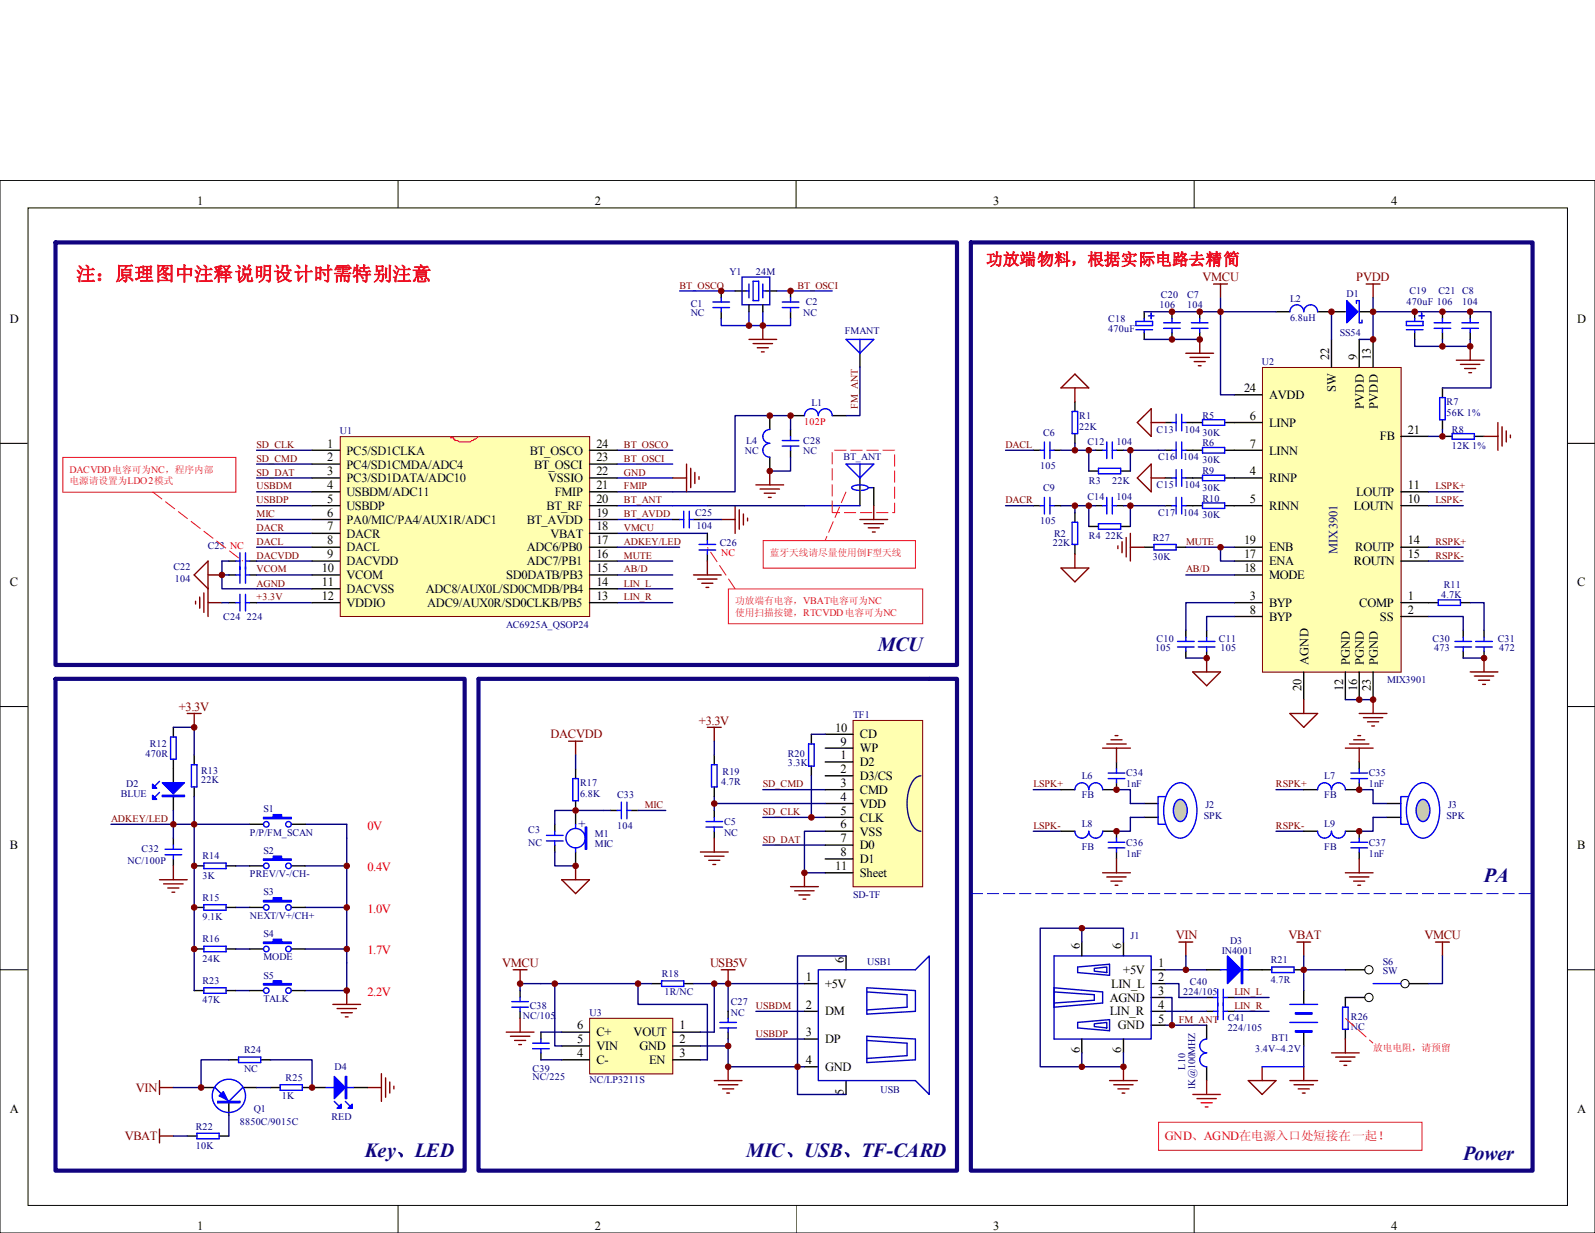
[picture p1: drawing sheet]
<svg xmlns="http://www.w3.org/2000/svg" width="279mm" height="216mm" viewBox="0 0 279 216" stroke-linecap="round" stroke-linejoin="round" font-family="sans-serif">
<g fill="none" stroke="#000" stroke-width=".18">
<path d="M0 31.6h279.4v184.3h-279.4zM4.9 36.4h269.7v174.7h-269.7zM69.7 31.5v4.9M139.5 31.5v4.9M209.2 31.5v4.9M0 77.6h4.9M274.5 77.6h4.9M0 123.7h4.9M274.5 123.7h4.9M0 169.8h4.9M274.5 169.8h4.9M69.7 211v4.9"/>
<path d="M139.5 211v4.9M209.2 211v4.9"/>
</g>
<path d="M123.9 127.4h2.4M125.1 127.4v2.4M138.5 155.3h4.8M139.2 156h3.4M139.9 156.7h2M140.7 157.4h.5M140.9 152.8v2.5" fill="none" stroke="#800000" stroke-width=".24"/>
<path d="M133.6 138.3h11M133.6 143.1h11M133.6 148h11M144.6 145.6h-3.7v7.2h3.7" fill="none" stroke="#000080" stroke-width=".24"/>
<path d="M149.5 126.2h12.1v29.1h-12.1z" fill="#ffffb0"/>
<path d="M149.4 126.2h12.2v29.1h-12.2z" fill="none" stroke="#800000" stroke-width=".18"/>
<g fill="none" stroke="#000" stroke-width=".24">
<path d="M40.1 98.2h1.2M43.7 98.2h1.2M40.1 100.7h1.2M43.7 100.7h1.2M100.8 134.6v1.7M125.1 132.2v1.7M125.1 137.8v1.7M142.1 128.6v1.7M142.1 134.1v1.7M144.6 128.6h4.8M144.6 135.8h4.8M144.6 138.3h4.8"/>
<path d="M144.6 131h4.8M144.6 133.4h4.8M97.2 144.3v1.3M97.2 148v1.2M100.8 140.2v4.1M100.8 149.2v2.4M106.9 141.9h1.2M110.5 141.9h1.3M125.1 141.9v1.2M125.1 145.6v1.2M144.6 148h4.8M144.6 140.7h4.8"/>
<path d="M144.6 143.1h4.8M144.6 145.6h4.8M144.6 150.4h4.8M144.6 152.8h4.8M200.4 140.7h2.5M200.4 143.1h2.5M211.4 177.1h1.2M215 177.1h1.2M47.4 190.4h1.7M53 190.4h4.1M62 190.4h2.4"/>
</g>
<path d="M161.3 135.8a2.14 2.14 0 0 0-1.7 1.5 8.3 8.3 0 0 0 .4 7.4l.8 .8 .5 .1" fill="none" stroke="#11037f" stroke-width=".24"/>
<path d="M125.1 139.5v1.2h19.5M142.1 128.6h2.5M142.1 135.8v7.3M181 138.3h4.9M97.2 149.2v2.4h3.6M106.9 141.9h-9.7v2.4M111.8 141.9h4.8M181 145.6h4.9" fill="none" stroke="#000080" stroke-width=".24"/>
<g fill="none" stroke="#00f" stroke-width=".24">
<path d="M41.3 98.2h.7M42 96.8v5.3M43 98.2h.7M43 96.8v5.3M41.3 100.7h.7M43 100.7h.7M100.3 136.3h1v3.9h-1zM124.6 133.9h1v3.9h-1zM141.6 130.3h1v3.8h-1zM204.1 139.5h-1.2v3.6M205.1 137.9a2.13 2.13 0 0 1 3.7 .6 7.1 7.1 0 0 1-.4 7.4 2.13 2.13 0 0 1-3.7-.6 7.1 7.1 0 0 1 .4-7.4zM95.7 147.3h2.9"/>
<path d="M95.7 146.3h2.9M97.2 145.6v.7M97.2 147.3v.7M100.8 144.3v.8M100.8 148.5v.7M108.1 141.9h.7M108.8 140.5v2.9M109.8 141.9h.7M109.8 140.5v2.9M123.7 143.9h2.9M123.7 144.8h2.9M125.1 143.1v.8"/>
<path d="M125.1 144.8v.8M212.6 177.1h.7M213.3 175.6v2.9M214.3 177.1h.7M214.3 175.6v2.9M49.1 189.9h3.9v1h-3.9zM57.1 190.4h4.9M58.6 192.9l.9 .9M60.5 192.9l1 .9"/>
<circle cx="100.8" cy="146.8" r="1.7"/>
</g>
<g fill="#00f" stroke="#00f" stroke-width=".24">
<path d="M58.6 188.5l1.9 1.9-1.9 2z"/>
<path d="M61 194.1l.7-.8v.8z"/>
<path d="M59 194.1l.8-.8v.8z"/>
<path d="M102.5 144.8h.3v3.9h-.3z" fill-rule="evenodd"/>
<path d="M60.5 188.5h.2v3.9h-.2z" fill-rule="evenodd"/>
</g>
<g fill="none" stroke="#800000" stroke-width=".24">
<path d="M99.6 129.8h2.4M100.8 129.8v2.4M98.4 154h4.9l-2.5 2.5zM100.8 151.6v2.4M122.7 149.2h4.9M123.4 149.9h3.4M124.2 150.6h1.9M124.9 151.4h.5M125.1 146.8v2.4M27.9 190.4h2.5M27.9 189.2v2.4M64.4 190.4h2.4"/>
<path d="M66.8 188v4.9M67.5 188.7v3.4M68.3 189.5v1.9M69 190.2v.5"/>
</g>
<path d="M9.7 42.4h157.9v74h-157.9zM170.1 42.4h98.4v162.6h-98.4zM9.7 118.9h71.7v86.1h-71.7zM83.8 118.9h83.8v86.1h-83.8z" fill="none" stroke="#11037f" stroke-width=".73"/>
<path d="M206 140.3a.96 .96 0 0 1 1-.3 .96 .96 0 0 1 .7 .8 2.5 2.5 0 0 1-.6 3 1.01 1.01 0 0 1-1.3-.7 2.8 2.8 0 0 1 .2-2.8z" fill-rule="evenodd" fill="#c0c0c0" stroke="#00f" stroke-width=".24"/>
<g fill="none" stroke="#00f" stroke-width=".24">
<path d="M124.9 52.9h2.9M124.9 53.9h2.9M126.3 52.2v.7M126.3 53.9v.7M130.7 50.9h.5M131.2 49.7v2.5M131.9 49.2h1v3.4h-1zM133.6 49.7v2.5M133.6 50.9h.5M137 52.9h2.9M137 53.9h2.9M138.5 52.2v.7"/>
<path d="M138.5 53.9v.7M148.2 59.4h4.9l-2.5 2.5zM150.6 59.4v2.5M225.9 54.6a1.22 1.22 0 0 1 1.3-1.2 1.22 1.22 0 0 1 1.2 1.2 1.21 1.21 0 0 1 1.2-1.2 1.21 1.21 0 0 1 1.2 1.2M134.8 75.2a1.21 1.21 0 0 0-1.2 1.2 1.21 1.21 0 0 0 1.2 1.2 1.21 1.21 0 0 0-1.2 1.2 1.21 1.21 0 0 0 1.2 1.3M137 78.1h2.9M137 77.1h2.9M138.5 76.4v.7M138.5 78.1v.7M140.9 72.8a1.21 1.21 0 0 1 1.2-1.2 1.21 1.21 0 0 1 1.2 1.2 1.22 1.22 0 0 1 1.3-1.2 1.22 1.22 0 0 1 1.2 1.2M119 91h.8M119.8 89.5v2.9"/>
<path d="M120.8 91h.7M120.8 89.5v2.9M122.4 95.3h3M122.4 96.3h3M123.9 94.6v.7M123.9 96.3v.7M148.2 81.3h4.9l-2.5 2.4zM150.4 85.9a1.26 1.26 0 0 1-1.2-.5 2.5 2.5 0 0 1 2.8-.2l.1 .2a1.28 1.28 0 0 1-1.2 .5M150.6 81.3v2.4M41.3 105.5h.7M42 104.1v2.9M43 105.5h.7"/>
<path d="M43 104.1v2.9M33.5 133.9h1v3.9h-1zM188.3 138.3a1.22 1.22 0 0 1 1.2-1.2 1.22 1.22 0 0 1 1.2 1.2 1.21 1.21 0 0 1 1.2-1.2 1.21 1.21 0 0 1 1.3 1.2M194.1 135.4h2.9M194.1 136.3h2.9M195.6 134.6v.8M195.6 136.3v.8M28.9 148.7h2.9M28.9 149.7h2.9M30.4 148v.7M30.4 149.7v.7M35.7 151.1h3.9v1h-3.9z"/>
<path d="M35.7 158.4h3.9v1h-3.9zM188.3 145.6a1.22 1.22 0 0 0 1.2 1.2 1.22 1.22 0 0 0 1.2-1.2 1.21 1.21 0 0 0 .9 1.1 1.21 1.21 0 0 0 1.3-.4l.3-.7M194.1 147.5h2.9M194.1 148.5h2.9M195.6 146.8v.7M195.6 148.5v.7M202.9 143.1v1.2h1.2M35.7 165.7h3.9v1h-3.9zM35.7 173h3.9v.9h-3.9zM213.8 169.8h4.9M222.8 169.3h3.9v1h-3.9zM225.9 179h4.9"/>
<path d="M225.9 175.9h4.9M235.2 176.4h1v3.8h-1zM240.5 172.2h4.9M34.5 198.4h3.9v1h-3.9zM37.7 190.4l2.4 2.5 2.4-2.5M38.1 192.9h3.9v.2h-3.9zM41.5 189.3a2.91 2.91 0 0 0-4.3 2.4 2.91 2.91 0 0 0 4 2.9 2.91 2.91 0 0 0 .8-4.9l-.4-.3M41.8 185.1h3.9v1h-3.9zM211.4 181.9a1.21 1.21 0 0 0-1.2 1.2 1.21 1.21 0 0 0 1.2 1.3 1.22 1.22 0 0 0-1.2 .8 1.22 1.22 0 0 0 .5 1.4l.7 .2M221.1 186.8h7.3"/>
<circle cx="46.6" cy="158.9" r=".49"/>
<circle cx="46.6" cy="144.3" r=".49"/>
<circle cx="46.6" cy="151.6" r=".49"/>
<circle cx="50.5" cy="158.9" r=".49"/>
<circle cx="50.5" cy="144.3" r=".49"/>
<circle cx="50.5" cy="151.6" r=".49"/>
<circle cx="46.6" cy="166.2" r=".49"/>
<circle cx="46.6" cy="173.4" r=".49"/>
<circle cx="50.5" cy="166.2" r=".49"/>
<circle cx="50.5" cy="173.4" r=".49"/>
</g>
<g fill="none" stroke="#800000" stroke-width=".24">
<path d="M131.2 59.4h4.9M133.6 57v2.4M131.9 60.2h3.4M132.7 60.9h1.9M133.4 61.6h.5M117.8 83.7h2.5M120.3 81.3v4.8M121 82v3.4M121.7 82.7v2M122.4 83.4v.5M123.9 98.2v2.5M126.3 91h2.5"/>
<path d="M128.8 88.5v4.9M129.5 89.3v3.4M130.2 90v1.9M131 90.7v.5M132.4 84.9h4.9M133.1 85.6h3.4M133.9 86.4h1.9M134.6 87.1h.5M134.8 82.5v2.4M150.6 91h4.9M151.4 91.7h3.4M152.1 92.4h1.9"/>
<path d="M152.8 93.2h.5M153.1 88.5v2.5M34.3 105.3v.5M35 104.6v1.9M35.7 103.8v3.4M36.4 103.1l-2.4-2.4 2.4-2.5v9.7M36.4 100.7h2.5M36.4 105.5h2.5M121.5 100.7h4.8M122.2 101.4h3.4M122.9 102.1h2M123.7 102.9h.5"/>
<path d="M32.8 124.9h2.4M34 124.9v2.5M193.2 131h4.8M193.9 130.3h3.4M194.6 129.5h2M195.3 128.8h.5M195.6 131v2.4M27.9 154h4.9M28.7 154.8h3.4M29.4 155.5h1.9M30.1 156.2h.5M30.4 151.6v2.4"/>
<path d="M193.2 152.8h4.8M193.9 153.6h3.4M194.6 154.3h2M195.3 155h.5M195.6 150.4v2.4M58.3 175.9h4.9M59 176.6h3.4M59.8 177.3h1.9M60.5 178.1h.5M60.7 173.5v2.4M126.3 169.8h2.5M127.6 169.8v2.4"/>
<path d="M206.5 165h2.4M207.7 165v2.4M227.2 165h2.4M228.4 165v2.4M251.5 165h2.4M252.7 165v2.4M27.9 197.7v2.4M27.9 198.9h2.5M125.1 189.2h4.9M125.9 189.9h3.4M126.6 190.7h1.9M127.3 191.4h.5"/>
<path d="M127.6 186.8v2.4M194.4 189.2h4.8M195.1 189.9h3.4M195.8 190.7h2M196.6 191.4h.4M196.8 186.8v2.4M218.7 189.2h4.8l-2.4 2.4zM221.1 186.8v2.4M225.9 189.2h4.9M226.7 189.9h3.4M227.4 190.7h2M228.1 191.4h.5"/>
<path d="M228.4 186.8v2.4M233.2 184.4h4.9M234 185.1h3.4M234.7 185.8h1.9M235.4 186.5h.5M235.7 181.9v2.5"/>
</g>
<g fill="none" stroke="#000080" stroke-width=".24">
<path d="M44.9 78.8h9.8M108.1 78.8h9.7M138.5 75.2v-2.4h-9.7v13.3h-20.7M150.6 64.3v8.5h-2.4M40.1 98.2h-1.2v4.9h15.8M44.9 93.4h9.8M44.9 98.2h9.8M44.9 81.3h9.8M44.9 83.7h9.8M44.9 86.1h9.8M44.9 88.5h9.8M44.9 91h9.8"/>
<path d="M44.9 95.8h9.8M108.1 93.4h15.8M108.1 98.2h9.7M138.5 80.1v2.4h-3.7M38.9 100.7h1.2M38.9 105.5h1.2M44.9 100.7h9.8M44.9 105.5h9.8M108.1 100.7h9.7M108.1 103.1h9.7M108.1 105.5h9.7M34 139.5v34"/>
<path d="M100.8 132.2v2.4M125.1 129.8v2.4M195.6 138.3h2.4v2.4h2.4M19.4 144.3h24.3M30.4 144.3v2.5M41.3 151.6h2.4M41.3 158.9h2.4M53.5 151.6h7.2M53.5 158.9h7.2M53.5 144.3h7.2v29.2h-7.2M125.1 140.7v1.2M200.4 143.1h-2.4v2.5h-2.4"/>
<path d="M41.3 166.2h2.4M41.3 173.5h2.4M53.5 166.2h7.2M127.6 172.2h13.3M132.4 177.1h8.5M148.2 167.4h-8.5v24.2h8.5M189.5 162.5v2.5M196.8 165v-2.5h-14.6v24.3h14.6v-2.4M204.1 174.7h1.2v4.8M204.1 172.2h2.4v2.5M204.1 177.1h7.3M204.1 169.8h7.3"/>
<path d="M204.1 179.5h7.3M207.7 167.4v2.4M216.2 177.1h6.1M228.4 169.8h7.3M228.4 167.4v6.1M252.7 167.4v4.8h-2.5M30.4 198.9h2.4M40.1 185.6h-4.9v4.8h-4.8M40.1 195.3v3.6M44.9 190.4h2.5M47.4 185.6h7.3v4.8M127.6 186.8h13.3"/>
<path d="M132.4 181.9h8.5M189.5 184.4v2.4M228.4 183.1v3.7"/>
</g>
<g fill="none" stroke="#000" stroke-width=".24">
<path d="M126.3 50.9v1.3M126.3 54.6v1.2M128.8 50.9h1.9M131.2 53.4v1.2M133.6 53.4v1.2M134.1 50.9h2M138.5 50.9v1.3M138.5 54.6v1.2M223.5 54.6h2.4M230.8 54.6h2.4M134.8 72.8v2.4M138.5 75.2v1.2"/>
<path d="M138.5 78.8v1.3M138.5 72.8h2.4M145.8 72.8h2.4M150.6 61.9v2.4M117.8 91h1.2M121.5 91h1.2M123.9 93.4v1.2M123.9 97v1.2M134.8 80.1v2.4M150.6 83.7v4.8M153.1 85.4v3.1M40.1 105.5h1.2"/>
<path d="M43.7 105.5h1.2M34 132.2v1.7M34 137.8v1.7M185.9 138.3h2.4M195.6 137.1v1.2h-2.4M195.6 133.4v1.2M30.4 146.8v1.2M30.4 150.4v1.2M34 151.6h1.7M34 158.9h1.7M39.6 151.6h1.7M39.6 158.9h1.7"/>
<path d="M43.7 151.6h2.5M43.7 158.9h2.5M43.7 144.3h2.5M51 151.6h2.5M51 158.9h2.5M51 144.3h2.5M185.9 145.6h2.4M193.2 145.6h2.4v1.2M195.6 149.2v1.2M34 166.2h1.7M34 173.5h1.7M39.6 166.2h1.7"/>
<path d="M39.6 173.5h1.7M43.7 166.2h2.5M43.7 173.5h2.5M51 166.2h2.5M51 173.5h2.5M140.9 177.1h2.4M140.9 172.2h2.4M148.2 167.4v2.4M189.5 165v2.4M196.8 165v2.4M201.7 169.8h2.4M201.7 179.5h2.4"/>
<path d="M201.7 177.1h2.4M201.7 174.7h2.4M201.7 172.2h2.4M211.4 169.8h2.4M211.4 179.5v2.4M218.7 169.8h4.1M226.7 169.8h1.7M228.4 173.5v2.4M235.7 169.8h3.4M239.1 174.7h-3.4v1.7M246.8 172.2h3.4M32.8 198.9h1.7"/>
<path d="M35.2 190.4h2.5M38.4 198.9h1.7M40.1 192.9v2.4M40.1 185.6h1.7M42.5 190.4h2.4M45.7 185.6h1.7M140.9 181.9h2.4M140.9 186.8h2.4M148.2 189.2v2.4M189.5 181.9v2.5M196.8 181.9v2.5M211.4 186.8v2.4"/>
<path d="M228.4 180.7v2.4M235.7 180.2v1.7"/>
</g>
<g fill="#00f" stroke="#00f" stroke-width=".24">
<path d="M215 167.4l2.4 2.4-2.4 2.4z"/>
<path d="M39.1 191.2l.7 1.4-1.4-.7z"/>
<path d="M217.4 167.4h.3v4.8h-.3z" fill-rule="evenodd"/>
<path d="M226.9 177.3h2.9v.3h-2.9z" fill-rule="evenodd"/>
<path d="M226.9 180.5h2.9v.2h-2.9z" fill-rule="evenodd"/>
<path d="M46.2 143.1h1.7v-.5h1.4v.5h1.7v.3h-4.8z" fill-rule="evenodd"/>
<path d="M46.2 150.4h1.7v-.5h1.4v.5h1.7v.2h-4.8z" fill-rule="evenodd"/>
<path d="M46.2 157.7h1.7v-.5h1.4v.5h1.7v.2h-4.8z" fill-rule="evenodd"/>
<path d="M46.2 165h1.7v-.5h1.4v.5h1.7v.2h-4.8z" fill-rule="evenodd"/>
<path d="M46.2 172.2h1.7v-.4h1.4v.4h1.7v.3h-4.8z" fill-rule="evenodd"/>
</g>
<g fill="none" stroke="#0000bf" stroke-width=".24">
<path d="M119 50.9h9.8M126.3 55.8v1.2h12.2v-1.2M130 48.5h4.8v4.9h-4.8zM131.2 54.6v2.4M133.6 54.6v2.4M136.1 50.9h9.7M108.1 81.3h9.7M108.1 83.7h9.7M108.1 88.5h15.8M108.1 91h9.7M140.9 88.5h9.7M152.1 85.4h1"/>
<path d="M143.3 169.8h17.1l2.4-2.4v24.2l-2.4-2.4h-17.1zM151.8 173.7l7.1 .5v2.2l-7.1 .4M151.8 173l8.6 .5v3.6l-8.6 .5zM184.6 167.4h17.1v14.5h-17.1zM184.6 173.7l7.1 .5v.9l-7.1 .5M184.6 173l8.6 .7v1.9l-8.6 .8M188.8 169.3l5.6-.5v2l-5.6-.5zM188.8 179l5.6-.5v2l-5.6-.5zM191.7 179.3l2.2-.3v1l-2.2-.2zM191.7 169.6l2.2-.3v1l-2.2-.2zM151.8 182.2l7.1 .5v2.1l-7.1 .5M151.8 181.5l8.6 .4v3.7l-8.6 .5z"/>
</g>
<path d="M208.9 191.6h4.9M209.7 192.4h3.4M210.4 193.1h1.9M211.1 193.8h.5M211.4 189.2v2.4" fill="none" stroke="#bf0000" stroke-width=".24"/>
<g fill="none" stroke="#000" stroke-width=".18">
<circle cx="239.8" cy="169.8" r=".73"/>
<circle cx="239.8" cy="174.7" r=".73"/>
<circle cx="246.1" cy="172.2" r=".73"/>
</g>
<path d="M235.7 178.3l4.8 4.4" fill="none" stroke="#ee0e22" stroke-width=".18" stroke-dasharray="2.1 .7" stroke-linecap="butt"/>
<path d="M202.9 196.5h46.2v4.9h-46.2z" fill="none" stroke="#ee0e22" stroke-width=".18"/>
<path d="M170.1 156.5h98.4" fill="none" stroke="#0000bf" stroke-width=".18" stroke-dasharray="2.1 .7" stroke-linecap="butt"/>
<g fill="#800000" stroke="#800000" stroke-width=".18">
<circle cx="140.9" cy="152.8" r=".48"/>
<circle cx="125.1" cy="140.7" r=".49"/>
<circle cx="100.8" cy="141.9" r=".49"/>
<circle cx="100.8" cy="151.6" r=".49"/>
<circle cx="142.1" cy="143.1" r=".49"/>
</g>
<path d="M127.6 172.2v4.9" fill="none" stroke="#11037f" stroke-width=".24"/>
<path d="M103.4 178.4h14.5v9.6h-14.5z" fill="#ffffb0"/>
<path d="M103.3 178.3h14.6v9.7h-14.6z" fill="none" stroke="#800000" stroke-width=".18"/>
<g fill="none" stroke="#000" stroke-width=".24">
<path d="M243 140.7h2.4M243 143.1h2.4M91.1 173.5v1.2M91.1 177.1v1.2M114.2 172.2h1.7M119.8 172.2h1.7M127.6 177.1v1.2M94.8 180.7v1.2M94.8 184.4v1.2M98.4 180.7h4.9M98.4 183.1h4.9M98.4 185.6h4.9"/>
<path d="M117.8 180.7h4.9M117.8 183.1h4.9M117.8 185.6h4.9M127.6 180.7v1.2"/>
</g>
<g fill="none" stroke="#00f" stroke-width=".24">
<path d="M246.6 139.5h-1.2v3.6M247.6 137.9a2.13 2.13 0 0 1 3.7 .6 7.1 7.1 0 0 1-.4 7.4 2.13 2.13 0 0 1-3.7-.6 7.1 7.1 0 0 1 .4-7.4zM89.7 176.4h2.9M89.7 175.4h2.9M91.1 174.7v.7M91.1 176.4v.7M115.9 171.8h3.9v.9h-3.9zM126.1 180h2.9M126.1 179h2.9M127.6 178.3v.7M127.6 180v.7M93.3 182.7h2.9"/>
<path d="M93.3 183.6h2.9M94.8 181.9v.8M94.8 183.6v.8"/>
</g>
<path d="M89.9 169.8h2.4M91.1 169.8v2.4M91.1 178.3v2.4M88.7 180.7h4.8M89.4 181.5h3.4M90.1 182.2h2M90.9 182.9h.5" fill="none" stroke="#800000" stroke-width=".24"/>
<path d="M223.5 138.3h4.9M223.5 145.6h4.9M97.2 172.2v10.9h1.2M111.8 172.2v3.7h12.1v9.7h-1.2M114.2 172.2h-23.1v1.3M121.5 172.2h6.1M125.1 172.2v8.5h-2.4M94.8 180.7h3.6M94.8 185.6h3.6M122.7 183.1h4.9M127.6 181.9v4.9" fill="none" stroke="#000080" stroke-width=".24"/>
<g fill="#800000" stroke="#800000" stroke-width=".18">
<circle cx="127.6" cy="172.2" r=".48"/>
<circle cx="127.6" cy="186.8" r=".48"/>
<circle cx="139.7" cy="186.8" r=".49"/>
<circle cx="125.1" cy="172.2" r=".49"/>
<circle cx="97.2" cy="172.2" r=".49"/>
<circle cx="127.6" cy="183.2" r=".48"/>
<circle cx="111.8" cy="172.2" r=".49"/>
<circle cx="91.1" cy="172.2" r=".48"/>
</g>
<path d="M248.6 140.3a.95 .95 0 0 1 .9-.3 .95 .95 0 0 1 .8 .8 2.5 2.5 0 0 1-.6 3 1.01 1.01 0 0 1-1.4-.7 2.81 2.81 0 0 1 .3-2.8z" fill-rule="evenodd" fill="#c0c0c0" stroke="#00f" stroke-width=".24"/>
<path d="M230.8 138.3a1.22 1.22 0 0 1 1.2-1.2 1.22 1.22 0 0 1 1.2 1.2 1.22 1.22 0 0 1 1.3-1.2 1.22 1.22 0 0 1 1.2 1.2M236.6 135.4h3M236.6 136.3h3M238.1 134.6v.8M238.1 136.3v.8M230.8 145.6a1.22 1.22 0 0 0 1.2 1.2 1.22 1.22 0 0 0 1.2-1.2 1.22 1.22 0 0 0 1.3 1.2 1.22 1.22 0 0 0 1.2-1.2M236.6 147.5h3M236.6 148.5h3M238.1 146.8v.7M238.1 148.5v.7M245.4 143.1v1.2h1.2" fill="none" stroke="#00f" stroke-width=".24"/>
<path d="M228.4 138.3h2.4M238.1 137.1v1.2h-2.4M238.1 133.4v1.2M228.4 145.6h2.4M235.7 145.6h2.4v1.2M238.1 149.2v1.2" fill="none" stroke="#000" stroke-width=".24"/>
<path d="M235.7 131h4.8M236.4 130.3h3.4M237.1 129.5h2M237.9 128.8h.4M238.1 131v2.4M235.7 152.8h4.8M236.4 153.6h3.4M237.1 154.3h2M237.9 155h.4M238.1 150.4v2.4" fill="none" stroke="#800000" stroke-width=".24"/>
<path d="M238.1 138.3h2.4v2.4h2.5M243 143.1h-2.5v2.5h-2.4" fill="none" stroke="#000080" stroke-width=".24"/>
<path d="M221.2 64.4h24.2v53.3h-24.2z" fill="#ffffb0"/>
<path d="M221.1 64.3h24.3v53.4h-24.3z" fill="none" stroke="#800000" stroke-width=".18"/>
<g fill="none" stroke="#000" stroke-width=".24">
<path d="M200.4 54.6v1.2M200.4 58.2v1.2M205.3 54.6v1.2M205.3 58.2v1.2M210.2 54.6v1.2M210.2 58.2v1.2M233.2 59.4v4.9M233.2 54.6h2.5M238.1 59.4v4.9M238.1 54.6h2.4M240.5 59.4v4.9M247.8 54.6v1.2"/>
<path d="M247.8 58.2v1.2M252.7 54.6v1.2M252.7 58.2v1.2M257.5 54.6v1.2M257.5 58.2v1.2M181 78.8h1.2M184.6 78.8h1.3M188.3 70.3v1.7M188.3 75.9v1.7M191.9 78.8h1.3M195.6 78.8h1.2M204.1 74h1.2"/>
<path d="M204.1 78.8h1.2M207.7 74h2.9M207.7 78.8h2.9M214.5 74h6.6M214.5 78.8h6.6M216.2 69.1h4.9M245.4 76.4h4.8M252.7 76.4h1.7M252.7 67.9v1.7M252.7 73.5v1.7M258.3 76.4h1.7M181 88.5h1.2"/>
<path d="M184.6 88.5h1.3M188.3 89.8v1.7M188.3 95.3v1.7M190.7 82.5h1.7M190.7 92.2h1.7M191.9 88.5h1.3M195.6 88.5h1.2M196.3 82.5h1.7M196.3 92.2h1.7M204.1 83.7h1.2M204.1 88.5h1.2M207.7 83.7h2.9"/>
<path d="M207.7 88.5h2.9M214.5 83.7h6.6M214.5 88.5h6.6M216.2 95.8h4.9M216.2 98.2h4.9M245.4 88.5h4.8M245.4 95.8h4.8M245.4 98.2h4.8M245.4 86.1h4.8M207.7 110.4v1.2M207.7 114v1.2M211.4 110.4v1.2"/>
<path d="M211.4 114v1.2M216.2 100.7h4.9M216.2 105.5h4.9M216.2 107.9h4.9M228.4 117.7v4.8M235.7 117.7v4.8M238.1 117.7v4.8M240.5 117.7v4.8M245.4 105.5h6.5M245.4 107.9h4.8M255.8 105.5h1.7M256.3 110.4v1.2"/>
<path d="M256.3 114v1.2M260 110.4v1.2M260 114v1.2M30.4 127.4v1.7M30.4 132.9v4.2M30.4 139.5v2.4"/>
</g>
<g fill="none" stroke="#000080" stroke-width=".24">
<path d="M200.4 54.6h23.1M200.4 59.4h9.8M213.8 52.2v16.9h2.4M233.2 54.6v4.8M240.5 54.6v4.8h-2.4M240.5 54.6h20.7v13.3h-8.5M240.5 52.2v2.4M247.8 59.4v1.2h9.7v-1.2M252.7 59.4v1.2M176.1 78.8h4.9M185.9 78.8h4.8M188.3 77.6v1.2"/>
<path d="M191.9 78.8h-1.2v3.7M196.8 78.8h7.3M198 78.8v3.7M252.7 75.2v1.2h-2.5M176.1 88.5h4.9M185.9 88.5h4.8M188.3 88.5v1.3M191.9 88.5h-1.2v3.7M196.8 88.5h7.3M198 88.5v3.7M207.7 95.8h8.5M213.8 95.8v2.4h2.4"/>
<path d="M250.2 88.5h6.1M250.2 95.8h6.1M250.2 86.1h6.1M250.2 98.2h6.1M207.7 100.7h8.5M207.7 115.2h3.7M216.2 107.9h-4.8v2.5M216.2 105.5h-8.5v4.9M250.2 107.9h6.1v2.5M256.3 115.2h3.7M257.5 105.5h2.5v4.9M30.4 127.4h3.6v4.8"/>
<path d="M235.7 122.5h4.8M30.4 141.9v2.4"/>
</g>
<g fill="none" stroke="#00f" stroke-width=".24">
<path d="M199 56.3h2.9v.7h-2.9zM199 57.7h2.9M200.4 55.8v.5M200.4 57.7v.5M201.2 55.3h.9M201.7 54.8v1M203.8 57.5h3M203.8 56.5h3M205.3 55.8v.7M205.3 57.5v.7M208.7 57.5h2.9M208.7 56.5h2.9"/>
<path d="M210.2 55.8v.7M210.2 57.5v.7M237.6 53.1v-.5h.5v3.9h.5v-.5M246.4 57.7h2.9M246.4 56.3h2.9v.7h-2.9zM247.8 55.8v.5M247.8 57.7v.5M248.5 55.3h1M249 54.8v1M251.2 57.5h2.9M251.2 56.5h2.9M252.7 55.8v.7"/>
<path d="M252.7 57.5v.7M256.1 57.5h2.9M256.1 56.5h2.9M257.5 55.8v.7M257.5 57.5v.7M182.2 78.8h.7M182.9 77.4v2.9M183.9 78.8h.7M183.9 77.4v2.9M187.8 72h1v3.9h-1zM193.2 78.8h.7M193.9 77.4v2.9"/>
<path d="M194.8 78.8h.8M194.8 77.4v2.9M205.3 74h.7M205.3 78.8h.7M206 72.5v2.9M206 77.4v2.9M207 74h.7M207 72.5v2.9M207 77.4v2.9M207 78.8h.7M210.6 73.5h3.9v1h-3.9zM210.6 78.4h3.9v.9h-3.9z"/>
<path d="M252.2 69.6h1v3.9h-1zM254.4 75.9h3.9v1h-3.9zM182.2 88.5h.7M182.9 87.1v2.9M183.9 87.1v2.9M183.9 88.5h.7M187.8 91.5h1v3.8h-1zM192.4 82h3.9v1h-3.9zM192.4 91.7h3.9v1h-3.9zM193.2 88.5h.7M193.9 87.1v2.9M194.8 87.1v2.9"/>
<path d="M194.8 88.5h.8M205.3 83.7h.7M205.3 88.5h.7M206 82.2v2.9M206 87.1v2.9M207 82.2v2.9M207 87.1v2.9M207 83.7h.7M207 88.5h.7M210.6 83.2h3.9v1h-3.9zM210.6 88.1h3.9v.9h-3.9zM206.3 113.3h2.9"/>
<path d="M206.3 112.3h2.9M207.7 111.6v.7M207.7 113.3v.7M209.9 113.3h2.9M209.9 112.3h2.9M211.4 111.6v.7M211.4 113.3v.7M251.9 105h3.9v1h-3.9zM254.9 113.3h2.9M254.9 112.3h2.9M256.3 111.6v.7M256.3 113.3v.7"/>
<path d="M258.5 113.3h2.9M258.5 112.3h2.9M260 111.6v.7M260 113.3v.7M27.9 138.8l-.9 .9M27.9 136.8l-.9 1M29.9 129.1h1v3.8h-1z"/>
</g>
<g fill="none" stroke="#800000" stroke-width=".24">
<path d="M210.2 59.4v2.5M212.6 49.7h2.4M213.8 49.7v2.5M239.3 49.7h2.4M240.5 49.7v2.5M185.9 67.9l2.4-2.4 2.4 2.4zM188.3 67.9v2.4M199.2 74l2.5-2.4v4.8zM201.7 74h2.4M207.7 61.9h4.9M208.5 62.6h3.4M209.2 63.3h1.9"/>
<path d="M209.9 64h.5M255.1 63.1h4.9M255.8 63.8h3.4M256.6 64.5h1.9M257.3 65.3h.5M257.5 60.6v2.5M260 76.4h2.4M262.4 74v4.8M263.1 74.7v3.4M263.9 75.4v2M264.6 76.2v.5M185.9 99.5h4.8l-2.4 2.4z"/>
<path d="M188.3 97v2.5M199.2 83.7l2.5-2.4v4.8zM201.7 83.7h2.4M208.9 117.7h4.9l-2.4 2.4zM211.4 115.2v2.5M257.5 117.7h4.9M258.3 118.4h3.4M259 119.1h1.9M259.7 119.8h.5M260 115.2v2.5M225.9 124.9h4.9l-2.4 2.5zM228.4 122.5v2.4"/>
<path d="M238.1 124.9h4.9M238.8 125.7h3.4M239.6 126.4h1.9M240.3 127.1h.5M240.5 122.5v2.4"/>
</g>
<g fill="#00f" stroke="#00f" stroke-width=".24">
<path d="M235.9 52.6l2 2-2 1.9z"/>
<path d="M26.7 139.2l.8 .8h-.8z"/>
<path d="M26.7 137.3l.8 .7h-.8z"/>
<path d="M28.4 137.1h3.9l-1.9 1.9z"/>
<path d="M28.4 139.2h3.9v.3h-3.9z" fill-rule="evenodd"/>
</g>
<g fill="#800000" stroke="#800000" stroke-width=".18">
<circle cx="196.8" cy="186.8" r=".48"/>
<circle cx="189.5" cy="186.8" r=".49"/>
<circle cx="189.5" cy="162.5" r=".49"/>
<circle cx="207.7" cy="169.8" r=".48"/>
<circle cx="228.4" cy="169.8" r=".49"/>
<circle cx="205.3" cy="179.5" r=".48"/>
<circle cx="195.6" cy="138.3" r=".49"/>
<circle cx="195.6" cy="145.5" r=".49"/>
<circle cx="238.1" cy="138.3" r=".49"/>
<circle cx="238.1" cy="145.5" r=".49"/>
<circle cx="54.7" cy="190.4" r=".48"/>
<circle cx="35.2" cy="190.4" r=".48"/>
<circle cx="60.7" cy="151.6" r=".49"/>
<circle cx="60.7" cy="158.9" r=".49"/>
<circle cx="60.7" cy="166.2" r=".49"/>
<circle cx="34" cy="127.4" r=".49"/>
<circle cx="34" cy="151.6" r=".49"/>
<circle cx="34" cy="158.9" r=".49"/>
<circle cx="34" cy="166.2" r=".49"/>
<circle cx="34" cy="144.3" r=".49"/>
<circle cx="60.7" cy="173.4" r=".49"/>
<circle cx="30.4" cy="144.3" r=".49"/>
</g>
<path d="M59.7 76.5h43.6v31.4h-43.6z" fill="#ffffb0"/>
<path d="M59.6 76.5h43.7v31.4h-43.7z" fill="none" stroke="#800000" stroke-width=".18"/>
<g fill="none" stroke="#080d02" stroke-width=".24">
<path d="M54.7 78.8h4.8M103.3 78.8h4.8M54.7 95.8h4.8M54.7 93.4h4.8M54.7 98.2h4.8M54.7 88.5h4.8M54.7 81.3h4.8M54.7 86.1h4.8M54.7 83.7h4.8M54.7 91h4.8M103.3 95.8h4.8M103.3 93.4h4.8"/>
<path d="M103.3 98.2h4.8M103.3 88.5h4.8M103.3 81.3h4.8M103.3 86.1h4.8M103.3 83.7h4.8M103.3 91h4.8M54.7 105.5h4.8M54.7 100.7h4.8M54.7 103.1h4.8M103.3 105.5h4.8M103.3 100.7h4.8M103.3 103.1h4.8"/>
</g>
<path d="M79 76.4v.3h.4v.2h.3v.2h.5l.2 .3h.7a2.23 2.23 0 0 0 2-.5h.2l.5-.5" fill="none" stroke="#f00" stroke-width=".18"/>
<path d="M108.1 95.8h10.9M122.7 91h3.6M123.9 88.5h17M206.5 174.7h4.9M216.2 174.7h6.1" fill="none" stroke="#000080" stroke-width=".24"/>
<path d="M200.4 95.8h1.7M206 95.8h1.7M211.4 174.7h1.2M215 174.7h1.2" fill="none" stroke="#000" stroke-width=".24"/>
<path d="M202.1 95.3h3.9v1h-3.9zM212.6 174.7h.7M213.3 173.2v2.9M214.3 174.7h.7M214.3 173.2v2.9" fill="none" stroke="#00f" stroke-width=".24"/>
<path d="M195.8 95.6v.5M196.6 94.8v2M197.3 94.1v3.4M198 93.4v4.8M198 95.8h2.4" fill="none" stroke="#800000" stroke-width=".24"/>
<g fill="#800000" stroke="#800000" stroke-width=".18">
<circle cx="126.3" cy="50.9" r=".49"/>
<circle cx="138.5" cy="50.9" r=".48"/>
<circle cx="131.2" cy="57" r=".49"/>
<circle cx="133.6" cy="57" r=".49"/>
<circle cx="38.9" cy="100.7" r=".49"/>
<circle cx="138.5" cy="72.8" r=".48"/>
<circle cx="134.8" cy="82.5" r=".49"/>
<circle cx="134.8" cy="72.8" r=".49"/>
<circle cx="233.2" cy="54.6" r=".48"/>
<circle cx="238.1" cy="122.5" r=".49"/>
<circle cx="240.5" cy="122.5" r=".49"/>
<circle cx="240.5" cy="59.4" r=".49"/>
<circle cx="240.5" cy="54.6" r=".49"/>
<circle cx="198" cy="78.8" r=".49"/>
<circle cx="190.7" cy="78.8" r=".49"/>
<circle cx="188.3" cy="78.8" r=".48"/>
<circle cx="198" cy="88.5" r=".49"/>
<circle cx="190.7" cy="88.5" r=".49"/>
<circle cx="188.3" cy="88.5" r=".48"/>
<circle cx="213.8" cy="54.6" r=".48"/>
<circle cx="210.2" cy="54.6" r=".49"/>
<circle cx="213.8" cy="95.8" r=".48"/>
<circle cx="210.2" cy="59.4" r=".49"/>
<circle cx="205.3" cy="54.6" r=".48"/>
<circle cx="205.3" cy="59.4" r=".48"/>
<circle cx="257.5" cy="54.6" r=".49"/>
<circle cx="252.7" cy="54.6" r=".48"/>
<circle cx="247.8" cy="54.6" r=".49"/>
<circle cx="257.5" cy="60.6" r=".49"/>
<circle cx="252.7" cy="60.6" r=".48"/>
<circle cx="252.7" cy="76.4" r=".48"/>
<circle cx="260" cy="115.2" r=".49"/>
<circle cx="211.4" cy="115.2" r=".48"/>
</g>
<path d="M11 80.1h30.3v6.1h-30.3zM133.7 94.7h26.7v4.8h-26.7zM127.6 103.1h34v6.1h-34z" fill="none" stroke="#ee0e22" stroke-width=".18"/>
<path d="M26.7 86.1l15.8 12.1M145.8 89.8v-11h10.9v11h-10.9M148.2 86.1l-3.6 8.5M128.8 103.1l-4.9-7.3" fill="none" stroke="#ee0e22" stroke-width=".18" stroke-dasharray="2.1 .7" stroke-linecap="butt"/>
<g font-size="3.5" fill="#11037f">
<text x="153.8" y="114">MCU</text>
<text x="259.9" y="154.5">PA</text>
<text x="63.9" y="202.5">Key、LED</text>
<text x="130.7" y="202.5">MIC、USB、TF-CARD</text>
<text x="256.3" y="203">Power</text>
</g>
<text font-size="3.4" fill="#ee0e22" x="13.4" y="49.1">注：原理图中注释说明设计时需特别注意</text>
<text font-size="2.9" fill="#ee0e22" x="172.7" y="46.4">功放端物料，根据实际电路去精简</text>
<g font-size="2.2">
<text x="34.5" y="35.9">1</text>
<text x="104.2" y="35.9">2</text>
<text x="174" y="35.9">3</text>
<text x="243.7" y="35.9">4</text>
<text x="1.7" y="56.6">D</text>
<text x="276.3" y="56.6">D</text>
<text x="232.8" y="63.1" transform="rotate(-90 232.8 63.1)">22</text>
<text x="237.7" y="63.1" transform="rotate(-90 237.7 63.1)">9</text>
<text x="240.1" y="63.1" transform="rotate(-90 240.1 63.1)">13</text>
<text x="217.9" y="68.7">24</text>
<text x="222.3" y="69.8">AVDD</text>
<text x="234" y="68.7" transform="rotate(-90 234 68.7)">SW</text>
<text x="238.9" y="71.5" transform="rotate(-90 238.9 71.5)">PVDD</text>
<text x="241.4" y="71.5" transform="rotate(-90 241.4 71.5)">PVDD</text>
<text x="218.9" y="73.5">6</text>
<text x="222.3" y="74.8">LINP</text>
<text x="241.7" y="77.1">FB</text>
<text x="246.6" y="75.9">21</text>
<text x="218.9" y="78.4">7</text>
<text x="218.9" y="83.2">4</text>
<text x="222.3" y="79.6">LINN</text>
<text x="218.9" y="88.1">5</text>
<text x="222.3" y="84.4">RINP</text>
<text x="222.3" y="89.2">RINN</text>
<text x="237.2" y="89.2">LOUTN</text>
<text x="237.6" y="86.9">LOUTP</text>
<text x="246.6" y="88.1">10</text>
<text x="246.6" y="85.7">11</text>
<text x="217.9" y="95.3">19</text>
<text x="246.6" y="95.3">14</text>
<text x="217.9" y="97.8">17</text>
<text x="217.9" y="100.2">18</text>
<text x="222.3" y="96.5">ENB</text>
<text x="222.3" y="99">ENA</text>
<text x="222.3" y="101.4">MODE</text>
<text x="237.2" y="99">ROUTN</text>
<text x="237.4" y="96.5">ROUTP</text>
<text x="246.6" y="97.8">15</text>
<text x="1.7" y="102.6">C</text>
<text x="218.9" y="105.1">3</text>
<text x="218.9" y="107.4">8</text>
<text x="222.3" y="106.3">BYP</text>
<text x="238.1" y="106.3">COMP</text>
<text x="246.6" y="107.4">2</text>
<text x="246.6" y="105.1">1</text>
<text x="276.3" y="102.6">C</text>
<text x="222.3" y="108.7">BYP</text>
<text x="241.7" y="108.7">SS</text>
<text x="229.2" y="116.4" transform="rotate(-90 229.2 116.4)">AGND</text>
<text x="236.5" y="116.4" transform="rotate(-90 236.5 116.4)">PGND</text>
<text x="238.9" y="116.4" transform="rotate(-90 238.9 116.4)">PGND</text>
<text x="241.4" y="116.4" transform="rotate(-90 241.4 116.4)">PGND</text>
<text x="228" y="121.1" transform="rotate(-90 228 121.1)">20</text>
<text x="235.3" y="121.1" transform="rotate(-90 235.3 121.1)">12</text>
<text x="237.7" y="121.1" transform="rotate(-90 237.7 121.1)">16</text>
<text x="240.1" y="121.1" transform="rotate(-90 240.1 121.1)">23</text>
<text x="146.3" y="128.1">10</text>
<text x="147.2" y="130.6">9</text>
<text x="150.6" y="129.3">CD</text>
<text x="150.6" y="131.7">WP</text>
<text x="147.2" y="135.4">2</text>
<text x="147.2" y="137.8">3</text>
<text x="147.2" y="132.9">1</text>
<text x="150.6" y="136.6">D3/CS</text>
<text x="150.6" y="134.2">D2</text>
<text x="147.2" y="140.2">4</text>
<text x="147.2" y="142.7">5</text>
<text x="150.6" y="141.5">VDD</text>
<text x="150.6" y="143.8">CLK</text>
<text x="150.6" y="139">CMD</text>
<text x="1.7" y="148.7">B</text>
<text x="147.2" y="147.5">7</text>
<text x="147.2" y="145">6</text>
<text x="147.2" y="149.9">8</text>
<text x="150.6" y="148.7">D0</text>
<text x="150.6" y="146.3">VSS</text>
<text x="276.3" y="148.7">B</text>
<text x="146.3" y="152.3">11</text>
<text x="150.6" y="151.1">D1</text>
<text x="150.6" y="153.6">Sheet</text>
<text x="189.1" y="166.2" transform="rotate(-90 189.1 166.2)">6</text>
<text x="196.4" y="166.2" transform="rotate(-90 196.4 166.2)">6</text>
<text x="141.1" y="171.8">1</text>
<text x="144.5" y="173">+5V</text>
<text x="147.8" y="168.6" transform="rotate(-90 147.8 168.6)">6</text>
<text x="194.6" y="173">LIN_L</text>
<text x="196.8" y="170.5">+5V</text>
<text x="202.9" y="171.8">2</text>
<text x="202.9" y="169.3">1</text>
<text x="141.1" y="176.6">2</text>
<text x="144.5" y="177.8">DM</text>
<text x="194.4" y="177.8">LIN_R</text>
<text x="194.4" y="175.4">AGND</text>
<text x="202.9" y="179.1">5</text>
<text x="202.9" y="176.6">4</text>
<text x="202.9" y="174.2">3</text>
<text x="101.1" y="185.1">4</text>
<text x="101.1" y="182.7">5</text>
<text x="101.1" y="180.3">6</text>
<text x="104.5" y="183.9">VIN</text>
<text x="104.5" y="181.4">C+</text>
<text x="111" y="181.4">VOUT</text>
<text x="112" y="183.9">GND</text>
<text x="119" y="180.3">1</text>
<text x="119" y="182.7">2</text>
<text x="119" y="185.1">3</text>
<text x="141.1" y="181.4">3</text>
<text x="144.5" y="182.7">DP</text>
<text x="189.1" y="184.4" transform="rotate(-90 189.1 184.4)">6</text>
<text x="195.8" y="180.3">GND</text>
<text x="196.4" y="184.4" transform="rotate(-90 196.4 184.4)">6</text>
<text x="104.5" y="186.4">C-</text>
<text x="113.7" y="186.4">EN</text>
<text x="141.1" y="186.4">4</text>
<text x="144.5" y="187.5">GND</text>
<text x="147.8" y="191.7" transform="rotate(-90 147.8 191.7)">5</text>
<text x="1.7" y="194.8">A</text>
<text x="276.3" y="194.8">A</text>
<text x="34.5" y="215.4">1</text>
<text x="104.2" y="215.4">2</text>
<text x="174" y="215.4">3</text>
<text x="243.7" y="215.4">4</text>
</g>
<g font-size="2.2" fill="#800000">
<text x="210.7" y="49.3">VMCU</text>
<text x="237.6" y="49.3">PVDD</text>
<text x="31.3" y="124.5">+3.3V</text>
<text x="96.4" y="129.3">DACVDD</text>
<text x="122.4" y="126.9">+3.3V</text>
<text x="206" y="164.5">VIN</text>
<text x="225.7" y="164.5">VBAT</text>
<text x="249.5" y="164.5">VMCU</text>
<text x="88" y="169.3">VMCU</text>
<text x="124.4" y="169.3">USB5V</text>
<text x="23.8" y="191.2">VIN</text>
<text x="21.8" y="199.6">VBAT</text>
</g>
<g font-size="2.2" fill="#080d02">
<text x="57.3" y="80.8">2</text>
<text x="57.3" y="78.4">1</text>
<text x="57.3" y="83.2">3</text>
<text x="60.7" y="82">PC4/SD1CMDA/ADC4</text>
<text x="60.7" y="79.6">PC5/SD1CLKA</text>
<text x="92.8" y="79.6">BT_OSCO</text>
<text x="93.6" y="82">BT_OSCI</text>
<text x="104.5" y="80.8">23</text>
<text x="104.5" y="78.4">24</text>
<text x="104.5" y="83.2">22</text>
<text x="57.3" y="88.1">5</text>
<text x="57.3" y="85.7">4</text>
<text x="60.7" y="89.2">USBDP</text>
<text x="60.7" y="84.4">PC3/SD1DATA/ADC10</text>
<text x="60.7" y="86.9">USBDM/ADC11</text>
<text x="95.8" y="89.2">BT_RF</text>
<text x="96" y="84.4">VSSIO</text>
<text x="97.2" y="86.9">FMIP</text>
<text x="104.5" y="85.7">21</text>
<text x="104.5" y="88.1">20</text>
<text x="57.3" y="95.3">8</text>
<text x="57.3" y="90.5">6</text>
<text x="57.3" y="92.9">7</text>
<text x="60.7" y="91.7">PA0/MIC/PA4/AUX1R/ADC1</text>
<text x="60.7" y="94.1">DACR</text>
<text x="92.3" y="91.7">BT_AVDD</text>
<text x="96.4" y="94.1">VBAT</text>
<text x="104.5" y="95.3">17</text>
<text x="104.5" y="92.9">18</text>
<text x="104.5" y="90.5">19</text>
<text x="56.4" y="100.2">10</text>
<text x="57.3" y="97.8">9</text>
<text x="60.7" y="96.5">DACL</text>
<text x="60.7" y="99">DACVDD</text>
<text x="60.7" y="101.4">VCOM</text>
<text x="88.6" y="101.4">SD0DATB/PB3</text>
<text x="92.3" y="96.5">ADC6/PB0</text>
<text x="92.3" y="99">ADC7/PB1</text>
<text x="104.5" y="100.2">15</text>
<text x="104.5" y="97.8">16</text>
<text x="56.4" y="105.1">12</text>
<text x="56.4" y="102.6">11</text>
<text x="60.7" y="106.3">VDDIO</text>
<text x="60.7" y="103.8">DACVSS</text>
<text x="74.6" y="103.8">ADC8/AUX0L/SD0CMDB/PB4</text>
<text x="74.8" y="106.3">ADC9/AUX0R/SD0CLKB/PB5</text>
<text x="104.5" y="105.1">13</text>
<text x="104.5" y="102.6">14</text>
</g>
<text font-size="2.2" fill="#11037f" x="234.3" y="97" transform="rotate(-90 234.3 97)">MIX3901</text>
<g font-size="2.2" fill="#f00">
<text x="64.3" y="145.3">0V</text>
<text x="64.3" y="152.6">0.4V</text>
<text x="64.3" y="159.9">1.0V</text>
<text x="64.3" y="167.1">1.7V</text>
<text x="64.3" y="174.4">2.2V</text>
</g>
<text font-size="2.2" fill="#000080" x="101.3" y="145">+</text>
<text font-size="2.2" fill="#ee0e22" x="204" y="199.6">GND、AGND在电源入口处短接在一起！</text>
<g font-size="1.8" fill="#800000">
<text x="119" y="50.5">BT_OSCO</text>
<text x="139.7" y="50.5">BT_OSCI</text>
<text x="150.3" y="71.5" transform="rotate(-90 150.3 71.5)">FM_ANT</text>
<text x="45" y="78.4">SD_CLK</text>
<text x="45" y="80.9">SD_CMD</text>
<text x="45" y="83.3">SD_DAT</text>
<text x="109.3" y="78.4">BT_OSCO</text>
<text x="109.3" y="80.9">BT_OSCI</text>
<text x="109.3" y="83.3">GND</text>
<text x="176.1" y="78.4">DACL</text>
<text x="45" y="88.1">USBDP</text>
<text x="45" y="85.7">USBDM</text>
<text x="109.3" y="85.7">FMIP</text>
<text x="109.3" y="88.1">BT_ANT</text>
<text x="176.1" y="88.1">DACR</text>
<text x="251.5" y="85.7">LSPK+</text>
<text x="251.5" y="88.1">LSPK-</text>
<text x="45" y="95.4">DACL</text>
<text x="45" y="90.6">MIC</text>
<text x="45" y="93">DACR</text>
<text x="109.3" y="93">VMCU</text>
<text x="109.3" y="90.6">BT_AVDD</text>
<text x="109.3" y="95.4">ADKEY/LED</text>
<text x="207.8" y="95.4">MUTE</text>
<text x="251.5" y="95.4">RSPK+</text>
<text x="45" y="97.9">DACVDD</text>
<text x="45" y="100.2">VCOM</text>
<text x="109.3" y="97.9">MUTE</text>
<text x="109.3" y="100.2">AB/D</text>
<text x="207.8" y="100.2">AB/D</text>
<text x="251.5" y="97.9">RSPK-</text>
<text x="45" y="102.7">AGND</text>
<text x="45" y="105.1">+3.3V</text>
<text x="109.3" y="105.1">LIN_R</text>
<text x="109.3" y="102.7">LIN_L</text>
<text x="133.6" y="137.8">SD_CMD</text>
<text x="181" y="137.8">LSPK+</text>
<text x="223.5" y="137.8">RSPK+</text>
<text x="19.5" y="143.9">ADKEY/LED</text>
<text x="112.9" y="141.5">MIC</text>
<text x="133.6" y="142.7">SD_CLK</text>
<text x="133.6" y="147.6">SD_DAT</text>
<text x="181" y="145.1">LSPK-</text>
<text x="223.5" y="145.1">RSPK-</text>
<text x="132.4" y="176.7">USBDM</text>
<text x="206.5" y="179.1">FM_ANT</text>
<text x="216.2" y="176.7">LIN_R</text>
<text x="216.2" y="174.2">LIN_L</text>
<text x="132.4" y="181.5">USBDP</text>
</g>
<g font-size="1.8" fill="#000080">
<text x="121" y="53.7">C1</text>
<text x="127.8" y="48.1">Y1</text>
<text x="132.4" y="48.1">24M</text>
<text x="141.1" y="53.4">C2</text>
<text x="203.1" y="53.9">106</text>
<text x="203.4" y="52.2">C20</text>
<text x="207.9" y="52.2">C7</text>
<text x="207.9" y="53.9">104</text>
<text x="226" y="52.9">L2</text>
<text x="235.9" y="52">D1</text>
<text x="246.4" y="53.4">470uF 106</text>
<text x="246.9" y="51.5">C19</text>
<text x="252" y="51.5">C21 C8</text>
<text x="256.1" y="53.4">104</text>
<text x="121" y="55.4">NC</text>
<text x="140.7" y="55.4">NC</text>
<text x="148" y="58.5">FMANT</text>
<text x="194.1" y="56.4">C18</text>
<text x="194.1" y="58.1">470uF</text>
<text x="226" y="56.1">6.8uH</text>
<text x="234.7" y="58.8">SS54</text>
<text x="221.1" y="63.8">U2</text>
<text x="142.2" y="71.1">L1</text>
<text x="253.4" y="70.9">R7</text>
<text x="59.5" y="76">U1</text>
<text x="130.7" y="77.7">L4</text>
<text x="140.7" y="77.7">C28</text>
<text x="182.7" y="76.3">C6</text>
<text x="189.1" y="73.3">R1</text>
<text x="189.1" y="75.3">22K</text>
<text x="190.5" y="78">C12</text>
<text x="195.6" y="78">104</text>
<text x="202.6" y="75.8">C13</text>
<text x="207.5" y="75.8">104</text>
<text x="210.7" y="73.3">R5</text>
<text x="210.7" y="76.3">30K</text>
<text x="253.4" y="72.8">56K 1%</text>
<text x="254.3" y="75.8">R8</text>
<text x="130.5" y="79.4">NC</text>
<text x="147.7" y="80.6">BT_ANT</text>
<text x="182.2" y="82">105</text>
<text x="202.9" y="80.6">C16</text>
<text x="207.3" y="80.6">104</text>
<text x="210.7" y="83.1">R9</text>
<text x="210.7" y="78.1">R6</text>
<text x="210.7" y="81.1">30K</text>
<text x="254.3" y="78.7">12K 1%</text>
<text x="182.7" y="85.9">C9</text>
<text x="190.5" y="87.6">C14</text>
<text x="190.8" y="84.8">R3</text>
<text x="194.8" y="84.8">22K</text>
<text x="195.6" y="87.6">104</text>
<text x="202.6" y="85.4">C15</text>
<text x="207.5" y="85.4">104</text>
<text x="210.7" y="85.9">30K</text>
<text x="210.7" y="87.9">R10</text>
<text x="121.8" y="90.3">C25</text>
<text x="122" y="92.7">104</text>
<text x="126.1" y="95.7">C26</text>
<text x="182.2" y="91.8">105</text>
<text x="184.4" y="95.7">22K</text>
<text x="184.7" y="94">R2</text>
<text x="190.8" y="94.4">R4</text>
<text x="193.6" y="94.4">22K</text>
<text x="201.9" y="94.7">R27</text>
<text x="202.9" y="90.3">C17</text>
<text x="207.3" y="90.3">104</text>
<text x="210.7" y="90.8">30K</text>
<text x="30.4" y="99.7">C22</text>
<text x="30.6" y="101.9">104</text>
<text x="36.4" y="96.1">C23 NC</text>
<text x="201.9" y="98">30K</text>
<text x="252.5" y="104.6">4.7K</text>
<text x="252.9" y="103">R11</text>
<text x="39.1" y="108.5">C24</text>
<text x="43.3" y="108.5">224</text>
<text x="88.6" y="110">AC6925A_QSOP24</text>
<text x="202.6" y="112.4">C10</text>
<text x="213.5" y="112.4">C11</text>
<text x="251" y="112.4">C30</text>
<text x="262.4" y="112.4">C31</text>
<text x="202.4" y="114">105</text>
<text x="213.8" y="114">105</text>
<text x="243" y="119.6">MIX3901</text>
<text x="251.2" y="114">473</text>
<text x="262.6" y="114">472</text>
<text x="149.4" y="125.7">TF1</text>
<text x="26.2" y="130.8">R12</text>
<text x="22.1" y="137.8">D2</text>
<text x="25.5" y="132.5">470R</text>
<text x="35.2" y="135.5">R13</text>
<text x="35.2" y="137.2">22K</text>
<text x="101.6" y="137.6">R17</text>
<text x="126.3" y="137.4">4.7R</text>
<text x="126.6" y="135.6">R19</text>
<text x="138" y="132.5">R20</text>
<text x="138" y="134.2">3.3K</text>
<text x="189.5" y="136.4">L6</text>
<text x="197.3" y="135.9">C34</text>
<text x="197.3" y="137.8">1nF</text>
<text x="232" y="136.4">L7</text>
<text x="239.8" y="135.9">C35</text>
<text x="239.8" y="137.8">1nF</text>
<text x="21.2" y="139.5">BLUE</text>
<text x="46.1" y="142.2">S1</text>
<text x="101.6" y="139.5">6.8K</text>
<text x="108.1" y="139.8">C33</text>
<text x="189.5" y="139.8">FB</text>
<text x="210.9" y="143.4">SPK</text>
<text x="211.2" y="141.5">J2</text>
<text x="232" y="139.8">FB</text>
<text x="253.4" y="143.4">SPK</text>
<text x="253.7" y="141.5">J3</text>
<text x="24.8" y="149.3">C32</text>
<text x="43.8" y="146.4">P/P/FM_SCAN</text>
<text x="46.1" y="149.5">S2</text>
<text x="92.5" y="145.9">C3</text>
<text x="92.5" y="148.1">NC</text>
<text x="104.2" y="146.6">M1</text>
<text x="104.2" y="148.3">MIC</text>
<text x="108.1" y="145.1">104</text>
<text x="126.8" y="144.4">C5</text>
<text x="126.8" y="146.4">NC</text>
<text x="189.5" y="144.9">L8</text>
<text x="189.5" y="148.8">FB</text>
<text x="197.3" y="148.1">C36</text>
<text x="232" y="144.9">L9</text>
<text x="232" y="148.8">FB</text>
<text x="239.8" y="148.1">C37</text>
<text x="22.4" y="151.2">NC/100P</text>
<text x="35.5" y="150.5">R14</text>
<text x="35.5" y="153.8">3K</text>
<text x="43.8" y="153.6">PREV/V-/CH-</text>
<text x="197.3" y="150">1nF</text>
<text x="239.8" y="150">1nF</text>
<text x="35.5" y="157.7">R15</text>
<text x="35.5" y="161.1">9.1K</text>
<text x="43.8" y="160.9">NEXT/V+/CH+</text>
<text x="46.1" y="156.8">S3</text>
<text x="149.4" y="157.2">SD-TF</text>
<text x="35.5" y="165">R16</text>
<text x="46.1" y="164.1">S4</text>
<text x="198" y="164.5">J1</text>
<text x="214" y="167">IN4001</text>
<text x="215.5" y="165.3">D3</text>
<text x="35.5" y="168.4">24K</text>
<text x="35.5" y="172.3">R23</text>
<text x="46.1" y="168.1">MODE</text>
<text x="46.1" y="171.4">S5</text>
<text x="115.9" y="171.1">R18</text>
<text x="151.9" y="168.9">USB1</text>
<text x="208.4" y="172.6">C40</text>
<text x="222.6" y="168.7">R21</text>
<text x="222.6" y="172">4.7R</text>
<text x="242.2" y="168.9">S6</text>
<text x="242.2" y="170.6">SW</text>
<text x="35.5" y="175.7">47K</text>
<text x="46.1" y="175.4">TALK</text>
<text x="91.6" y="178.4">NC/105</text>
<text x="92.8" y="176.7">C38</text>
<text x="103.3" y="177.9">U3</text>
<text x="116.4" y="174.2">1R/NC</text>
<text x="128" y="175.9">C27</text>
<text x="128" y="177.9">NC</text>
<text x="207.3" y="174.2">224/105</text>
<text x="215.1" y="178.8">C41</text>
<text x="236.6" y="178.6">R26</text>
<text x="42.8" y="184.4">R24</text>
<text x="215.1" y="180.6">224/105</text>
<text x="219.9" y="184.2">3.4V~4.2V</text>
<text x="222.8" y="182.3">BT1</text>
<text x="236.6" y="180.3">NC</text>
<text x="42.8" y="187.8">NC</text>
<text x="50" y="189.3">R25</text>
<text x="58.6" y="187.4">D4</text>
<text x="93.3" y="187.6">C39</text>
<text x="93.3" y="189.1">NC/225</text>
<text x="103.3" y="189.6">NC/LP3211S</text>
<text x="154.3" y="191.4">USB</text>
<text x="207.6" y="187.3" transform="rotate(-90 207.6 187.3)">L10</text>
<text x="209.4" y="190.9" transform="rotate(-90 209.4 190.9)">1K@100MHZ</text>
<text x="34.3" y="197.8">R22</text>
<text x="42" y="197">8850C/9015C</text>
<text x="44.4" y="194.6">Q1</text>
<text x="49.4" y="192.4">1K</text>
<text x="58.1" y="196.1">RED</text>
<text x="34.3" y="201.2">10K</text>
</g>
<g font-size="1.8" fill="#f00">
<text x="140.9" y="74.3">102P</text>
<text x="126.3" y="97.4">NC</text>
</g>
<text font-size="1.8" fill="#ee0e22" x="12.2" y="82.8">DACVDD电容可为NC，程序内部</text>
<text font-size="1.8" fill="#11037f" x="140.7" y="79.4">NC</text>
<g font-size="1.7" fill="#ee0e22">
<text x="12.2" y="84.8">电源请设置为LDO2模式</text>
<text x="134.9" y="97.4">蓝牙天线请尽量使用倒F型天线</text>
<text x="128.8" y="105.8">功放端有电容，VBAT电容可为NC</text>
<text x="128.8" y="107.8">使用扫描按键，RTCVDD电容可为NC</text>
</g>
<text font-size="1.7" fill="#f00" x="240.5" y="184">放电电阻，请预留</text>
</svg>
